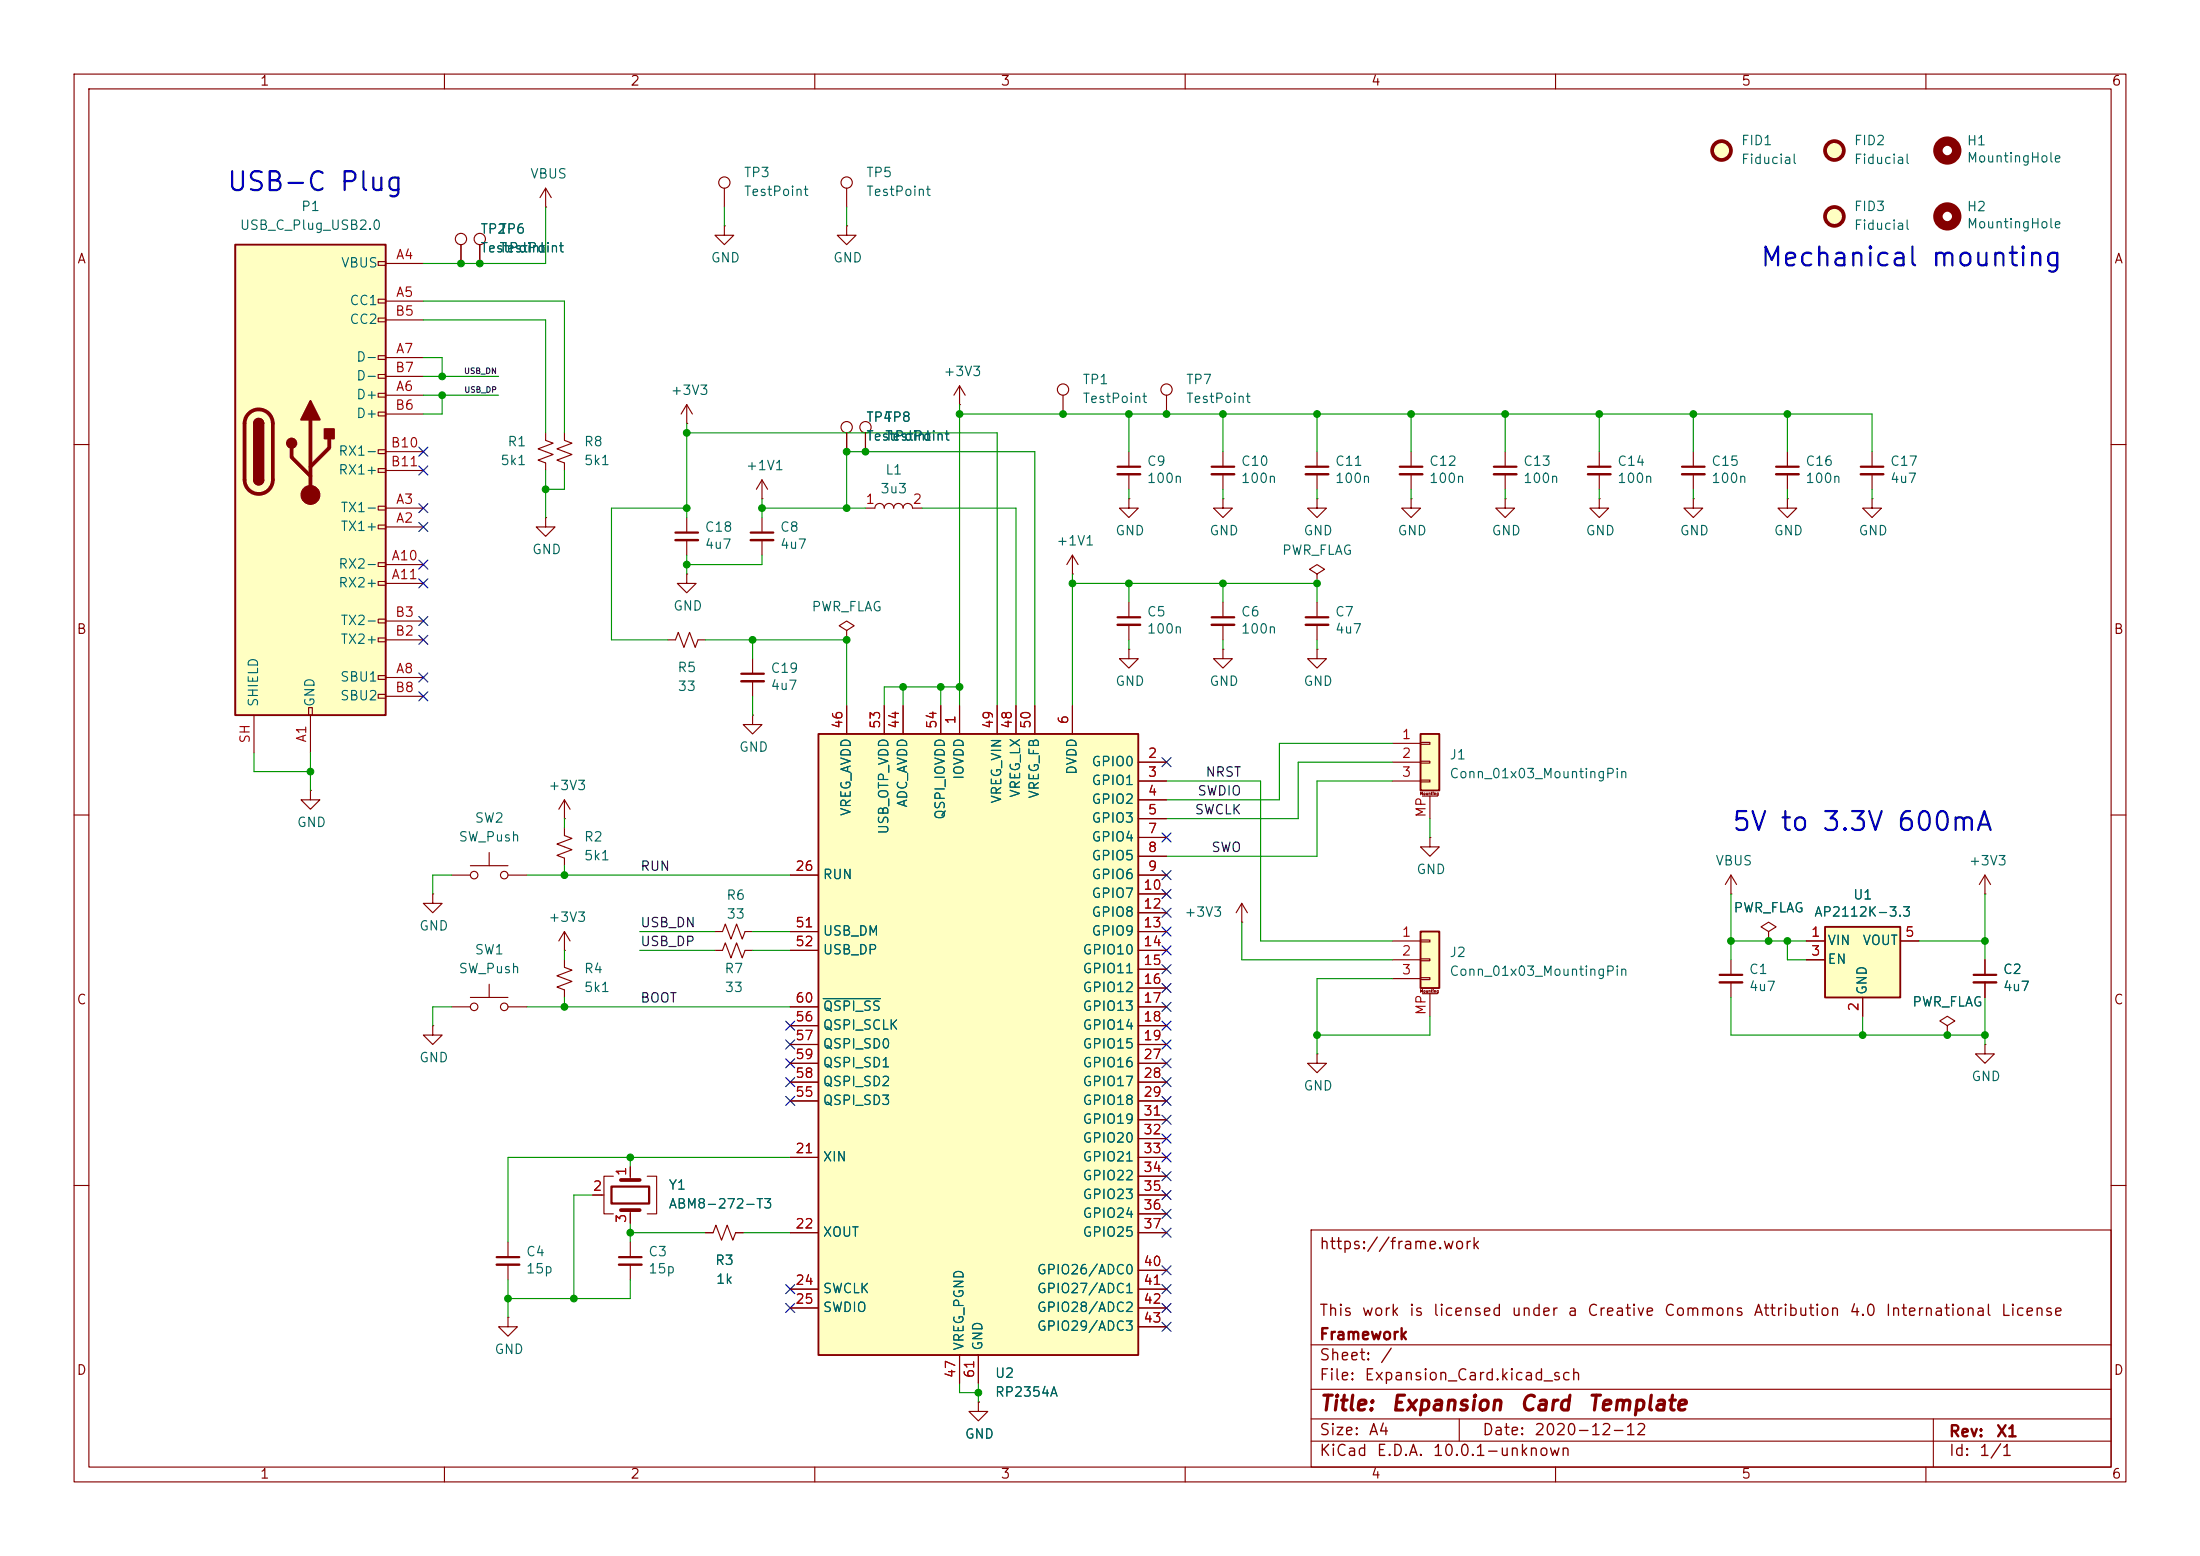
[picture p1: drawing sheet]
<svg xmlns="http://www.w3.org/2000/svg" width="297mm" height="210mm" viewBox="0 0 297 210" stroke-linecap="round" stroke-linejoin="round" font-family="sans-serif">
<g fill="none" stroke="#840000" stroke-width=".15">
<path d="M10 10h277v190h-277zM12 12h273v186h-273zM60 10v2M110 10v2M160 10v2M210 10v2M260 10v2M97.8 30.5v1.3h1.3l-1.3 1.2-1.3-1.2h1.3M97.8 30.5h.1M97.8 25.4v2.5M114.3 30.5v1.3h1.3l-1.3 1.2-1.3-1.2h1.3M114.3 30.5h.1"/>
<path d="M114.3 25.4v2.5M92.7 57.2h.1M92.7 54.6v2.6M92.7 54.6l-.8 1.3M92.7 54.6l.8 1.3M114.3 58.4v2.6M116.8 58.4v2.6M129.5 54.6h.1M129.5 52.1l-.7 1.2M129.5 52.1l.8 1.2M129.5 52.1v2.5M143.5 53.3v2.6"/>
<path d="M157.5 53.3v2.6M10 60h2M92.7 77.5v1.2h1.3l-1.3 1.3-1.3-1.3h1.3M92.7 77.5h.1M92.7 69.9v2M92.7 72.9v2M102.9 67.3h.1M102.9 64.8v2.5M102.9 69.9v2M102.9 72.9v2M102.9 64.8l-.8 1.2M102.9 64.8l.7 1.2"/>
<path d="M116.8 68.6h1.3a.64 .64 0 0 1 .6-.7 .64 .64 0 0 1 .7 .7 .64 .64 0 0 1 .6-.7 .64 .64 0 0 1 .6 .7 .64 .64 0 0 1 .7-.7 .64 .64 0 0 1 .6 .7 .64 .64 0 0 1 .7-.7 .64 .64 0 0 1 .6 .7h1.3M144.8 77.5h.1M144.8 74.9l-.8 1.3M144.8 74.9l.7 1.3M144.8 74.9v2.6M152.4 67.3v1.3h1.3l-1.3 1.3-1.3-1.3h1.3M152.4 67.3h.1M152.4 61v2M152.4 64v2M165.1 67.3v1.3h1.3l-1.3 1.3-1.3-1.3h1.3M165.1 67.3h.1M165.1 61v2"/>
<path d="M165.1 64v2M177.8 67.3v1.3h1.3l-1.3 1.3-1.3-1.3h1.3M177.8 67.3h.1M177.8 77.5l1-.7-1-.6-1 .6 1 .7v1.2M177.8 78.7h.1M177.8 61v2M177.8 64v2M190.5 61v2M190.5 64v2M215.9 61v2M215.9 64v2M228.6 67.3v1.3h1.3l-1.3 1.3-1.3-1.3h1.3"/>
<path d="M228.6 67.3h.1M228.6 61v2M228.6 64v2M285 60h2M90.2 86.4h1l.4-1.1 .7 2.1 .8-2.1 .8 2.1 .3-1h1M101.6 96.5v1.3h1.3l-1.3 1.3-1.3-1.3h1.3M101.6 96.5h.1M101.6 88.9v2M101.6 91.9v2.1M114.3 85.1l1-.6-1-.7-1 .7 1 .6v1.3M114.3 86.4h.1M152.4 81.3v2"/>
<path d="M152.4 84.3v2.1M165.1 87.6v1.3h1.3l-1.3 1.3-1.3-1.3h1.3M165.1 87.6h.1M165.1 81.3v2M165.1 84.3v2.1M177.8 87.6v1.3h1.3l-1.3 1.3-1.3-1.3h1.3M177.8 87.6h.1M177.8 81.3v2M177.8 84.3v2.1M10 110h2M41.9 106.7v1.3h1.3l-1.3 1.2-1.3-1.2h1.3M41.9 106.7h.1"/>
<path d="M61 118.1h2.5M63.5 116.8h5.1M66 115.1v1.7M68.6 118.1h2.5M76.2 111.8v1l1 .4-2 .7 2 .8-2 .7 1 .4v1M76.2 110.5h.1M76.2 108v2.5M76.2 108l-.8 1.2M76.2 108l.8 1.2M233.7 118.1l-.8 1.3M233.7 118.1l.7 1.3M233.7 118.1v2.6"/>
<path d="M268 118.1l-.8 1.3M268 118.1l.7 1.3M268 118.1v2.6M285 110h2M58.4 120.7v1.2h1.3l-1.3 1.3-1.3-1.3h1.3M58.4 120.7h.1M58.4 138.4v1.3h1.3l-1.3 1.3-1.3-1.3h1.3M58.4 138.4h.1M61 135.9h2.5M63.5 134.6h5.1M66 132.8v1.8M68.6 135.9h2.5"/>
<path d="M76.2 128.3h.1M76.2 129.5v1.1l1 .3-2 .8 2 .8-2 .7 1 .4v1M76.2 125.7l-.8 1.3M76.2 125.7l.8 1.3M76.2 125.7v2.6M96.5 125.7h1l.4-1 .8 2 .7-2 .8 2 .4-1h1M96.5 128.3h1l.4-1 .8 2 .7-2 .8 2 .4-1h1M233.7 120.7h.1M268 120.7h.1M82.8 158.8h-1.3v5h1.3M85.1 157.5v1.8M87.4 158.8h1.2v5h-1.2"/>
<path d="M10 160h2M68.6 167.6v2.1M68.6 170.7v2M80 161.3h1.5M85.1 163.3v1.8M85.1 167.6v2.1M85.1 170.7v2M95.2 166.4h1.1l.3-1 .8 2 .8-2 .7 2 .4-1h1M177 166h108v32h-108zM285 160h2M60 198v2M110 198v2"/>
<path d="M160 198v2M177 194.5h108M177 191.5h108M177 187.5h108M177 181.5h108M197 191.5v3M210 198v2M260 198v2M261 191.5v6.5"/>
<circle cx="97.8" cy="24.6" r=".76"/>
<circle cx="114.3" cy="24.6" r=".76"/>
<circle cx="114.3" cy="57.7" r=".76"/>
<circle cx="116.8" cy="57.7" r=".76"/>
<circle cx="143.5" cy="52.6" r=".76"/>
<circle cx="157.5" cy="52.6" r=".76"/>
<circle cx="64" cy="118.1" r=".51"/>
<circle cx="68.1" cy="118.1" r=".51"/>
<circle cx="64" cy="135.9" r=".51"/>
<circle cx="68.1" cy="135.9" r=".51"/>
</g>
<g fill="none" stroke="#840000" stroke-width=".3">
<path d="M91.2 71.9h3M101.3 71.9h3.1M150.9 63h3M163.6 63h3M176.3 63h3M189 63h3M214.4 63h3M227.1 63h3M100.1 90.9h3M150.9 83.3h3M163.6 83.3h3M176.3 83.3h3"/>
<path d="M67.1 169.7h3M82.5 160.1h5.1v2.3h-5.1zM83.6 169.7h3"/>
</g>
<g fill="none" stroke="#840000" stroke-width=".33">
<path d="M91.2 72.9h3M101.3 72.9h3.1M150.9 64h3M163.6 64h3M176.3 64h3M189 64h3M214.4 64h3M227.1 64h3M100.1 91.9h3M150.9 84.3h3M163.6 84.3h3M176.3 84.3h3"/>
<path d="M67.1 170.7h3M83.6 170.7h3"/>
</g>
<path d="M83.8 159.3h2.6M83.8 163.3h2.6" fill="none" stroke="#840000" stroke-width=".51"/>
<path d="M246.4 125.1h10.1v9.5h-10.1z" fill="#ffffc2"/>
<path d="M246.4 125.1h10.1v9.5h-10.1z" fill="none" stroke="#840000" stroke-width=".25"/>
<g fill="none" stroke="#840000" stroke-width=".15">
<path d="M233.7 129.5v2.1M233.7 132.6v2M238.8 125.7l1-.6-1-.6-1.1 .6 1.1 .6v1.3M238.8 127h.1M243.8 127h2.6M243.8 129.5h2.6M251.5 134.6v2.6M256.5 127h2.6M262.9 138.4l1-.6-1-.6-1 .6 1 .6v1.3M262.9 139.7h.1M268 129.5v2.1M268 132.6v2"/>
<path d="M268 141v1.2h1.2l-1.2 1.3-1.3-1.3h1.3M268 141h.1"/>
</g>
<path d="M232.2 131.6h3M266.4 131.6h3.1" fill="none" stroke="#840000" stroke-width=".3"/>
<path d="M232.2 132.6h3M266.4 132.6h3.1" fill="none" stroke="#840000" stroke-width=".33"/>
<circle cx="247.6" cy="29.2" r="1.27" fill="#ffffc2" stroke="#ffffc2" stroke-width=".14"/>
<circle cx="247.6" cy="29.2" r="1.27" fill="none" stroke="#840000" stroke-width=".51"/>
<path d="M191.8 99.1h2.5v7.6h-2.5z" fill="#ffffc2"/>
<path d="M191.8 99.1h2.5v7.6h-2.5z" fill="none" stroke="#840000" stroke-width=".25"/>
<g fill="none" stroke="#840000" stroke-width=".15">
<path d="M190.5 67.3v1.3h1.3l-1.3 1.3-1.3-1.3h1.3M190.5 67.3h.1M203.2 67.3v1.3h1.3l-1.3 1.3-1.3-1.3h1.3M203.2 67.3h.1M203.2 61v2M203.2 64v2M215.9 67.3v1.3h1.3l-1.3 1.3-1.3-1.3h1.3M215.9 67.3h.1M241.3 67.3v1.3h1.3l-1.3 1.3-1.3-1.3h1.3M241.3 67.3h.1M241.3 61v2M241.3 64v2"/>
<path d="M252.7 67.3v1.3h1.3l-1.3 1.3-1.2-1.3h1.2M252.7 67.3h.1M252.7 61v2M252.7 64v2M188 100.3h3.8M188 102.9h3.8M188 105.4h3.8M191.8 100.2h1.2v.3h-1.2zM191.8 102.7h1.2v.3h-1.2zM191.8 105.3h1.2v.2h-1.2zM192 107.4h2.1M193 107.4v3.1"/>
<path d="M68.6 177.8v1.3h1.2l-1.2 1.2-1.3-1.2h1.3M68.6 177.8h.1"/>
</g>
<path d="M201.7 63h3M239.8 63h3M251.2 63h3.1" fill="none" stroke="#840000" stroke-width=".3"/>
<path d="M201.7 64h3M239.8 64h3M251.2 64h3.1" fill="none" stroke="#840000" stroke-width=".33"/>
<g fill="none" stroke="#840000" stroke-width="1.3">
<circle cx="262.9" cy="20.3" r="1.27"/>
<circle cx="262.9" cy="29.2" r="1.27"/>
</g>
<g fill="#ffffc2" stroke="#ffffc2" stroke-width=".14">
<circle cx="247.6" cy="20.3" r="1.27"/>
<circle cx="232.4" cy="20.3" r="1.27"/>
</g>
<g fill="none" stroke="#840000" stroke-width=".51">
<circle cx="232.4" cy="20.3" r="1.27"/>
<circle cx="247.6" cy="20.3" r="1.27"/>
</g>
<path d="M191.8 125.7h2.5v7.7h-2.5z" fill="#ffffc2"/>
<path d="M191.8 125.7h2.5v7.7h-2.5z" fill="none" stroke="#840000" stroke-width=".25"/>
<g fill="none" stroke="#840000" stroke-width=".15">
<path d="M193 113v1.3h1.3l-1.3 1.3-1.2-1.3h1.2M193 113h.1M167.6 124.5h.1M167.6 121.9l-.7 1.3M167.6 121.9l.8 1.3M167.6 121.9v2.6M188 127h3.8M188 129.5h3.8M188 132.1h3.8M191.8 126.9h1.2v.2h-1.2zM191.8 129.4h1.2v.3h-1.2zM191.8 132h1.2v.2h-1.2z"/>
<path d="M192 134.1h2.1M193 134.1v3.1M177.8 142.2v1.3h1.3l-1.3 1.3-1.3-1.3h1.3M177.8 142.2h.1"/>
</g>
<path d="M31.7 33h20.4v63.5h-20.4z" fill="#ffffc2"/>
<g fill="none" stroke="#840000" stroke-width=".15">
<path d="M51.1 35.3h1v.5h-1zM52.1 35.6h5M51.1 40.4h1v.5h-1zM51.1 42.9h1v.5h-1zM51.1 48h1v.5h-1zM51.1 50.5h1v.6h-1zM51.1 53.1h1v.5h-1zM51.1 55.6h1v.5h-1zM52.1 40.6h5M52.1 53.3h5M52.1 48.3h5M52.1 43.2h5"/>
<path d="M52.1 55.9h5M52.1 50.8h5M73.7 58.4v1l1 .4-2.1 .8 2.1 .7-2.1 .8 1.1 .4v1M51.1 60.7h1v.5h-1zM51.1 63.2h1v.6h-1zM51.1 68.3h1v.5h-1zM51.1 70.9h1v.5h-1zM51.1 75.9h1v.6h-1zM51.1 78.5h1v.5h-1zM52.1 71.1h5M52.1 68.6h5M52.1 76.2h5"/>
<path d="M52.1 78.7h5M52.1 61h5M52.1 63.5h5M73.7 69.9v1.2h1.2l-1.2 1.3-1.3-1.3h1.3M73.7 69.9h.1M34.3 96.5v5.1M41.7 95.5h.5v1h-.5zM41.9 96.5v5.1M51.1 83.6h1v.5h-1zM51.1 86.1h1v.5h-1zM51.1 91.2h1v.5h-1zM51.1 93.7h1v.5h-1z"/>
<path d="M52.1 91.4h5M52.1 86.4h5M52.1 83.8h5M52.1 94h5"/>
</g>
<path d="M31.7 33h20.4v63.5h-20.4zM34.3 57.2a.64 .64 0 0 1 .6-.7 .64 .64 0 0 1 .7 .7M34.3 64.8a.64 .64 0 0 0 .6 .6 .64 .64 0 0 0 .7-.6" fill="none" stroke="#840000" stroke-width=".25"/>
<path d="M33.6 55.8a1.9 1.9 0 0 1 2-.4 1.9 1.9 0 0 1 1.2 1.8v7.6a1.91 1.91 0 0 1-1.9 1.9 1.91 1.91 0 0 1-1.9-1.9v-7.6a1.9 1.9 0 0 1 .6-1.4zM41.9 56.6v10.2M44.4 59.2v1.3l-2.5 2.5M39.4 60.5v1.2l2.5 2.6" fill="none" stroke="#840000" stroke-width=".51"/>
<g fill="#840000" stroke="#840000" stroke-width=".25">
<path d="M34.3 57.2h1.3v7.6h-1.3z"/>
<path d="M34.5 56.7a.64 .64 0 0 1 .7-.1 .64 .64 0 0 1 .4 .6h-1.3z"/>
<path d="M34.3 64.8h1.3a.64 .64 0 0 1-.7 .6 .64 .64 0 0 1-.6-.6z"/>
<path d="M41.9 54.1l1.3 2.5h-2.6z"/>
<path d="M43.8 57.9h1.3v1.3h-1.3z"/>
<circle cx="39.4" cy="59.8" r=".63"/>
</g>
<circle cx="41.9" cy="66.8" r="1.27" fill="#840000" stroke="#840000" stroke-width=".15"/>
<path d="M110.5 99.1h43.2v83.8h-43.2z" fill="#ffffc2"/>
<path d="M110.5 99.1h43.2v83.8h-43.2z" fill="none" stroke="#840000" stroke-width=".25"/>
<g fill="none" stroke="#840000" stroke-width=".15">
<path d="M62.2 33v2.6M64.8 33v2.6M73.7 27.9h.1M73.7 25.4l-.8 1.3M73.7 25.4l.7 1.3M73.7 25.4v2.5M76.2 58.4v1l1 .4-2 .8 2 .7-2 .8 1 .4v1M114.3 58.4v2.6M116.8 58.4v2.6M114.3 95.3v3.8M119.4 95.3v3.8M121.9 95.3v3.8"/>
<path d="M127 95.3v3.8M129.5 95.3v3.8M134.6 95.3v3.8M137.2 95.3v3.8M139.7 95.3v3.8M144.8 95.3v3.8M152.4 87.6v1.3h1.3l-1.3 1.3-1.3-1.3h1.3M152.4 87.6h.1M106.7 118.1h3.8M153.7 102.9h3.8M153.7 105.4h3.8M153.7 108h3.8"/>
<path d="M153.7 110.5h3.8M153.7 113h3.8M153.7 115.6h3.8M153.7 118.1h3.8M106.7 125.7h3.8M106.7 128.3h3.8M106.7 135.9h3.8M106.7 138.4h3.8M153.7 120.7h3.8M153.7 123.2h3.8M153.7 125.7h3.8M153.7 128.3h3.8"/>
<path d="M153.7 130.8h3.8M153.7 133.4h3.8M153.7 135.9h3.8M153.7 138.4h3.8M238.8 127h.1M243.8 127h2.6M243.8 129.5h2.6M251.5 134.6v2.6M256.5 127h2.6M262.9 139.7h.1M268 129.5v2.1M268 132.6v2"/>
<path d="M85.1 157.5v1.3M106.7 141h3.8M106.7 156.2h3.8M106.7 143.5h3.8M106.7 146.1h3.8M106.7 148.6h3.8M153.7 141h3.8M153.7 156.2h3.8M153.7 143.5h3.8M153.7 146.1h3.8M153.7 148.6h3.8M153.7 151.1h3.8"/>
<path d="M153.7 153.7h3.8M153.7 158.8h3.8M80 161.3h1.3M85.1 163.8v1.3M95.2 166.4h1.1M99.3 166.4h1M106.7 166.4h3.8M106.7 174h3.8M106.7 176.5h3.8M153.7 166.4h3.8M153.7 174h3.8M153.7 176.5h3.8"/>
<path d="M153.7 161.3h3.8M153.7 163.8h3.8M153.7 171.5h3.8M153.7 179.1h3.8M129.5 182.9v3.8M132.1 189.2v1.3h1.2l-1.2 1.3-1.3-1.3h1.3M132.1 189.2h.1M132.1 182.9v3.8"/>
<circle cx="62.2" cy="32.3" r=".76"/>
<circle cx="64.8" cy="32.3" r=".76"/>
</g>
<path d="M111.1 134.8h7.8" fill="none" stroke="#006464" stroke-width=".15"/>
<g fill="none" stroke="#009600" stroke-width=".15">
<path d="M73.7 27.9v7.7h-16.6M97.8 27.9v2.6M114.3 27.9v2.6M57.1 43.2h16.6v15.2M57.1 48.3h2.6v2.5M57.1 53.3h10.2M57.1 50.8h10.2M57.1 40.6h19.1v17.8M59.7 53.3v2.6h-2.6M92.7 57.2v12.7M92.7 58.4h41.9v36.9M129.5 55.9h123.2v5.1"/>
<path d="M129.5 54.6v40.7M152.4 55.9v5.1M165.1 55.9v5.1M177.8 55.9v5.1M190.5 55.9v5.1M203.2 55.9v5.1M215.9 55.9v5.1M228.6 55.9v5.1M241.3 55.9v5.1M73.7 63.5v6.4M76.2 63.5v2.5h-2.5M92.7 74.9v2.6"/>
<path d="M92.7 68.6h-10.2v17.8h7.7M102.9 67.3v2.6M102.9 74.9v1.3h-10.2M102.9 68.6h13.9M114.3 68.6v-7.6h25.4v34.3M124.5 68.6h12.7v26.7M144.8 78.7h33v2.6M144.8 77.5v17.8M152.4 66v1.3M152.4 78.7v2.6M165.1 66v1.3M165.1 78.7v2.6"/>
<path d="M177.8 66v1.3M190.5 66v1.3M203.2 66v1.3M215.9 66v1.3M228.6 66v1.3M241.3 66v1.3M252.7 66v1.3M95.2 86.4h19.1v8.9M101.6 86.4v2.5M101.6 94v2.5M121.9 92.7v2.6M127 92.7v2.6"/>
<path d="M129.5 92.7h-10.1v2.6M152.4 86.4v1.2M165.1 86.4v1.2M177.8 86.4v1.2M34.3 101.6v2.5h7.6M41.9 101.6v5.1M61 118.1h-2.6v2.6M71.1 118.1h35.6M76.2 110.5v1.3M76.2 116.8v1.3M157.5 105.4h12.7v21.6h17.8M188 102.9h-12.7v7.6h-17.8"/>
<path d="M188 105.4h-10.2v10.2h-20.3M188 100.3h-15.3v7.7h-15.2M193 110.5v2.5M61 135.9h-2.6v2.5M71.1 135.9h35.6M76.2 128.3v1.2M76.2 134.6v1.3M86.4 125.7h10.1M86.4 128.3h10.1M101.6 125.7h5.1M101.6 128.3h5.1M167.6 124.5v5h20.4"/>
<path d="M188 132.1h-10.2v10.1M193 137.2v2.5h-15.2M233.7 134.6v5.1h34.3M233.7 127h10.1M233.7 120.7v8.8M241.3 127v2.5h2.5M251.5 137.2v2.5M259.1 127h8.9M268 120.7v8.8M268 134.6v6.4M85.1 156.2v1.3M106.7 156.2h-38.1v11.4"/>
<path d="M68.6 172.7v5.1M80 161.3h-2.5v14M85.1 165.1v2.5M85.1 172.7v2.6h-16.5M85.1 166.4h10.1M100.3 166.4h6.4M129.5 186.7v1.3h2.6M132.1 186.7v2.5"/>
</g>
<g fill="none" stroke="#000084" stroke-width=".15">
<path d="M56.5 68l1.3 1.2M56.5 70.5l1.3 1.2M56.5 62.9l1.3 1.2M56.5 78.1l1.3 1.2M56.5 75.6l1.3 1.2M56.5 60.4l1.3 1.2M57.8 68l-1.3 1.2M57.8 70.5l-1.3 1.2M57.8 62.9l-1.3 1.2M57.8 78.1l-1.3 1.2M57.8 75.6l-1.3 1.2M57.8 60.4l-1.3 1.2"/>
<path d="M56.5 85.8l1.3 1.2M56.5 93.4l1.3 1.2M56.5 90.8l1.3 1.2M56.5 83.2l1.3 1.2M57.8 85.8l-1.3 1.2M57.8 93.4l-1.3 1.2M57.8 90.8l-1.3 1.2M57.8 83.2l-1.3 1.2M156.9 117.5l1.2 1.2M156.9 112.4l1.2 1.2M156.9 102.3l1.2 1.2M158.1 117.5l-1.2 1.2"/>
<path d="M158.1 112.4l-1.2 1.2M158.1 102.3l-1.2 1.2M106.1 137.8l1.2 1.2M107.3 137.8l-1.2 1.2M156.9 127.7l1.2 1.2M156.9 125.1l1.2 1.2M156.9 135.3l1.2 1.2M156.9 122.6l1.2 1.2M156.9 120l1.2 1.3M156.9 137.8l1.2 1.2M156.9 132.7l1.2 1.3M156.9 130.2l1.2 1.2"/>
<path d="M158.1 127.7l-1.2 1.2M158.1 125.1l-1.2 1.2M158.1 135.3l-1.2 1.2M158.1 122.6l-1.2 1.2M158.1 120l-1.2 1.3M158.1 137.8l-1.2 1.2M158.1 132.7l-1.2 1.3M158.1 130.2l-1.2 1.2M106.1 140.4l1.2 1.2M106.1 148l1.2 1.2M106.1 142.9l1.2 1.2M106.1 145.4l1.2 1.3"/>
<path d="M107.3 140.4l-1.2 1.2M107.3 148l-1.2 1.2M107.3 142.9l-1.2 1.2M107.3 145.4l-1.2 1.3M156.9 140.4l1.2 1.2M156.9 142.9l1.2 1.2M156.9 145.4l1.2 1.3M156.9 148l1.2 1.2M156.9 155.6l1.2 1.2M156.9 150.5l1.2 1.2M156.9 153.1l1.2 1.2M156.9 158.1l1.2 1.3"/>
<path d="M158.1 140.4l-1.2 1.2M158.1 142.9l-1.2 1.2M158.1 145.4l-1.2 1.3M158.1 148l-1.2 1.2M158.1 155.6l-1.2 1.2M158.1 150.5l-1.2 1.2M158.1 153.1l-1.2 1.2M158.1 158.1l-1.2 1.3M106.1 173.4l1.2 1.2M106.1 175.9l1.2 1.2M107.3 173.4l-1.2 1.2M107.3 175.9l-1.2 1.2"/>
<path d="M156.9 178.5l1.2 1.2M156.9 165.8l1.2 1.2M156.9 170.8l1.2 1.3M156.9 175.9l1.2 1.2M156.9 173.4l1.2 1.2M156.9 163.2l1.2 1.2M156.9 160.7l1.2 1.2M158.1 178.5l-1.2 1.2M158.1 165.8l-1.2 1.2M158.1 170.8l-1.2 1.3M158.1 175.9l-1.2 1.2M158.1 173.4l-1.2 1.2"/>
<path d="M158.1 163.2l-1.2 1.2M158.1 160.7l-1.2 1.2"/>
</g>
<g fill="#009600" stroke="#009600" stroke-width=".14">
<circle cx="64.8" cy="35.6" r=".46"/>
<circle cx="62.2" cy="35.6" r=".46"/>
<circle cx="59.7" cy="50.8" r=".46"/>
<circle cx="59.7" cy="53.3" r=".46"/>
<circle cx="73.7" cy="66" r=".46"/>
<circle cx="132.1" cy="188" r=".46"/>
<circle cx="127" cy="92.7" r=".46"/>
<circle cx="114.3" cy="86.4" r=".46"/>
<circle cx="101.6" cy="86.4" r=".46"/>
<circle cx="92.7" cy="76.2" r=".46"/>
<circle cx="121.9" cy="92.7" r=".46"/>
<circle cx="92.7" cy="68.6" r=".46"/>
<circle cx="76.2" cy="118.1" r=".46"/>
<circle cx="41.9" cy="104.1" r=".46"/>
<circle cx="76.2" cy="135.9" r=".46"/>
<circle cx="77.5" cy="175.3" r=".46"/>
<circle cx="85.1" cy="156.2" r=".46"/>
<circle cx="85.1" cy="166.4" r=".46"/>
<circle cx="68.6" cy="175.3" r=".46"/>
<circle cx="203.2" cy="55.9" r=".46"/>
<circle cx="190.5" cy="55.9" r=".46"/>
<circle cx="238.8" cy="127" r=".46"/>
<circle cx="215.9" cy="55.9" r=".46"/>
<circle cx="241.3" cy="55.9" r=".46"/>
<circle cx="228.6" cy="55.9" r=".46"/>
<circle cx="177.8" cy="78.7" r=".46"/>
<circle cx="177.8" cy="139.7" r=".46"/>
<circle cx="165.1" cy="55.9" r=".46"/>
<circle cx="157.5" cy="55.9" r=".46"/>
<circle cx="152.4" cy="55.9" r=".46"/>
<circle cx="177.8" cy="55.9" r=".46"/>
<circle cx="152.4" cy="78.7" r=".46"/>
<circle cx="165.1" cy="78.7" r=".46"/>
<circle cx="114.3" cy="68.6" r=".46"/>
<circle cx="102.9" cy="68.6" r=".46"/>
<circle cx="129.5" cy="55.9" r=".46"/>
<circle cx="143.5" cy="55.9" r=".46"/>
<circle cx="129.5" cy="92.7" r=".46"/>
<circle cx="144.8" cy="78.7" r=".46"/>
<circle cx="92.7" cy="58.4" r=".46"/>
<circle cx="114.3" cy="61" r=".46"/>
<circle cx="116.8" cy="61" r=".46"/>
<circle cx="251.5" cy="139.7" r=".46"/>
<circle cx="241.3" cy="127" r=".46"/>
<circle cx="268" cy="127" r=".46"/>
<circle cx="233.7" cy="127" r=".46"/>
<circle cx="262.9" cy="139.7" r=".46"/>
<circle cx="268" cy="139.7" r=".46"/>
</g>
<g font-size="2.5" fill="#0000c2">
<text x="30.5" y="26.4">USB-C Plug</text>
<text x="237.5" y="36.6">Mechanical mounting</text>
<text x="233.7" y="112.8">5V to 3.3V 600mA</text>
</g>
<g font-size="2" fill="#840000">
<text x="178" y="190.9">Title:</text>
<text x="187.7" y="190.9">Expansion</text>
<text x="205" y="190.9">Card</text>
<text x="214.2" y="190.9">Template</text>
</g>
<g font-size="1.5" fill="#840000">
<text x="178" y="169">https://frame.work</text>
<text x="178" y="178">This</text>
<text x="183.7" y="178">work</text>
<text x="190.1" y="178">is</text>
<text x="193.3" y="178">licensed</text>
<text x="203.9" y="178">under</text>
<text x="211.5" y="178">a</text>
<text x="214.2" y="178">Creative</text>
<text x="224.5" y="178">Commons</text>
<text x="236.6" y="178">Attribution</text>
<text x="249.6" y="178">4.0</text>
<text x="254.4" y="178">International</text>
<text x="270" y="178">License</text>
<text x="178" y="184">Sheet:</text>
<text x="178" y="181.2">Framework</text>
<text x="186.2" y="184">/</text>
<text x="178" y="186.7">File:</text>
<text x="184.1" y="186.7">Expansion_Card.kicad_sch</text>
<text x="178" y="196.9">KiCad</text>
<text x="178" y="194.1">Size:</text>
<text x="184.7" y="194.1">A4</text>
<text x="185.7" y="196.9">E.D.A.</text>
<text x="193.3" y="196.9">10.0.1-unknown</text>
<text x="200" y="194.1">Date:</text>
<text x="207" y="194.1">2020-12-12</text>
<text x="263" y="194.3">Rev:</text>
<text x="263" y="196.9">Id:</text>
<text x="267.1" y="196.9">1/1</text>
<text x="269.4" y="194.3">X1</text>
</g>
<g font-size="1.3" fill="#840000">
<text x="35" y="11.9">1</text>
<text x="85" y="11.9">2</text>
<text x="135" y="11.9">3</text>
<text x="185" y="11.9">4</text>
<text x="235" y="11.9">5</text>
<text x="285" y="11.9">6</text>
<text x="10.3" y="35.9">A</text>
<text x="285.3" y="35.9">A</text>
<text x="10.3" y="85.9">B</text>
<text x="285.3" y="85.9">B</text>
<text x="10.3" y="135.9">C</text>
<text x="285.3" y="135.9">C</text>
<text x="10.3" y="185.9">D</text>
<text x="285.3" y="185.9">D</text>
<text x="35" y="199.9">1</text>
<text x="85" y="199.9">2</text>
<text x="135" y="199.9">3</text>
<text x="185" y="199.9">4</text>
<text x="235" y="199.9">5</text>
<text x="285" y="199.9">6</text>
</g>
<g font-size="1.3" fill="#006464">
<text x="235" y="19.9">FID1</text>
<text x="235" y="22.5">Fiducial</text>
<text x="250.2" y="19.9">FID2</text>
<text x="250.2" y="22.5">Fiducial</text>
<text x="265.4" y="19.9">H1</text>
<text x="265.4" y="22.3">MountingHole</text>
<text x="40.6" y="28.8">P1</text>
<text x="71.5" y="24.4">VBUS</text>
<text x="100.3" y="24.2">TP3</text>
<text x="100.3" y="26.8">TestPoint</text>
<text x="116.8" y="24.2">TP5</text>
<text x="116.8" y="26.8">TestPoint</text>
<text x="250.2" y="28.8">FID3</text>
<text x="265.4" y="28.8">H2</text>
<text x="32.3" y="31.3">USB_C_Plug_USB2.0</text>
<text x="64.8" y="31.9">TP2</text>
<text x="67.3" y="31.9">TP6</text>
<text x="67.3" y="34.4">TestPoint</text>
<text x="95.9" y="35.7">GND</text>
<text x="112.4" y="35.7">GND</text>
<text x="250.2" y="31.3">Fiducial</text>
<text x="265.4" y="31.1">MountingHole</text>
<text x="46" y="36.4">VBUS</text>
<text x="47.1" y="41.5">CC1</text>
<text x="47.1" y="44">CC2</text>
<text x="48" y="49.1">D-</text>
<text x="48" y="51.7">D-</text>
<text x="90.4" y="53.6">+3V3</text>
<text x="127.3" y="51.1">+3V3</text>
<text x="146.1" y="52.2">TP1</text>
<text x="160" y="52.2">TP7</text>
<text x="48" y="54.2">D+</text>
<text x="48" y="56.7">D+</text>
<text x="116.8" y="57.3">TP4</text>
<text x="119.4" y="57.3">TP8</text>
<text x="119.4" y="59.8">TestPoint</text>
<text x="146.1" y="54.7">TestPoint</text>
<text x="160" y="54.7">TestPoint</text>
<text x="45.6" y="61.8">RX1-</text>
<text x="45.6" y="64.4">RX1+</text>
<text x="67.5" y="63.1">5k1</text>
<text x="68.4" y="60.6">R1</text>
<text x="78.7" y="60.6">R8</text>
<text x="78.7" y="63.1">5k1</text>
<text x="100.6" y="63.8">+1V1</text>
<text x="119.4" y="64.4">L1</text>
<text x="154.7" y="63.2">C9</text>
<text x="154.7" y="65.5">100n</text>
<text x="167.4" y="65.5">100n</text>
<text x="167.4" y="63.2">C10</text>
<text x="180.1" y="65.5">100n</text>
<text x="180.1" y="63.2">C11</text>
<text x="192.8" y="65.5">100n</text>
<text x="192.8" y="63.2">C12</text>
<text x="205.5" y="65.5">100n</text>
<text x="205.5" y="63.2">C13</text>
<text x="218.2" y="65.5">100n</text>
<text x="218.2" y="63.2">C14</text>
<text x="230.9" y="65.5">100n</text>
<text x="230.9" y="63.2">C15</text>
<text x="243.6" y="65.5">100n</text>
<text x="243.6" y="63.2">C16</text>
<text x="255.1" y="63.2">C17</text>
<text x="255.1" y="65.5">4u7</text>
<text x="45.9" y="72">TX1+</text>
<text x="45.9" y="69.4">TX1-</text>
<text x="118.8" y="66.9">3u3</text>
<text x="45.6" y="77.1">RX2-</text>
<text x="71.8" y="75.1">GND</text>
<text x="95.1" y="72.1">C18</text>
<text x="95.1" y="74.4">4u7</text>
<text x="105.2" y="72.1">C8</text>
<text x="105.2" y="74.4">4u7</text>
<text x="142.5" y="73.9">+1V1</text>
<text x="150.5" y="72.6">GND</text>
<text x="163.2" y="72.6">GND</text>
<text x="173" y="75.2">PWR_FLAG</text>
<text x="175.9" y="72.6">GND</text>
<text x="188.6" y="72.6">GND</text>
<text x="201.3" y="72.6">GND</text>
<text x="214" y="72.6">GND</text>
<text x="226.7" y="72.6">GND</text>
<text x="239.4" y="72.6">GND</text>
<text x="250.8" y="72.6">GND</text>
<text x="45.6" y="79.6">RX2+</text>
<text x="90.8" y="82.7">GND</text>
<text x="109.5" y="82.8">PWR_FLAG</text>
<text x="154.7" y="83.5">C5</text>
<text x="167.4" y="83.5">C6</text>
<text x="180.1" y="83.5">C7</text>
<text x="45.9" y="87.2">TX2+</text>
<text x="45.9" y="84.7">TX2-</text>
<text x="154.7" y="85.8">100n</text>
<text x="167.4" y="85.8">100n</text>
<text x="180.1" y="85.8">4u7</text>
<text x="35.2" y="95.5" transform="rotate(-90 35.2 95.5)">SHIELD</text>
<text x="42.8" y="95.5" transform="rotate(-90 42.8 95.5)">GND</text>
<text x="45.8" y="92.3">SBU1</text>
<text x="45.8" y="94.8">SBU2</text>
<text x="91.4" y="91">R5</text>
<text x="91.4" y="93.6">33</text>
<text x="103.9" y="91.1">C19</text>
<text x="103.9" y="93.4">4u7</text>
<text x="150.5" y="92.9">GND</text>
<text x="163.2" y="92.9">GND</text>
<text x="175.9" y="92.9">GND</text>
<text x="99.7" y="101.8">GND</text>
<text x="73.9" y="107">+3V3</text>
<text x="130.4" y="105.3" transform="rotate(-90 130.4 105.3)">IOVDD</text>
<text x="138" y="107.8" transform="rotate(-90 138 107.8)">VREG_LX</text>
<text x="140.6" y="107.9" transform="rotate(-90 140.6 107.9)">VREG_FB</text>
<text x="145.6" y="104.7" transform="rotate(-90 145.6 104.7)">DVDD</text>
<text x="147.3" y="103.7">GPIO0</text>
<text x="147.3" y="106.3">GPIO1</text>
<text x="195.6" y="102.8">J1</text>
<text x="195.6" y="105.4">Conn_01x03_MountingPin</text>
<text x="40" y="111.9">GND</text>
<text x="61.8" y="113.9">SW_Push</text>
<text x="64" y="111.4">SW2</text>
<text x="78.7" y="113.9">R2</text>
<text x="115.2" y="110.2" transform="rotate(-90 115.2 110.2)">VREG_AVDD</text>
<text x="120.2" y="112.7" transform="rotate(-90 120.2 112.7)">USB_OTP_VDD</text>
<text x="122.8" y="109.1" transform="rotate(-90 122.8 109.1)">ADC_AVDD</text>
<text x="127.9" y="110.7" transform="rotate(-90 127.9 110.7)">QSPI_IOVDD</text>
<text x="135.5" y="108.5" transform="rotate(-90 135.5 108.5)">VREG_VIN</text>
<text x="147.3" y="108.8">GPIO2</text>
<text x="147.3" y="111.4">GPIO3</text>
<text x="147.3" y="113.9">GPIO4</text>
<text x="78.7" y="116.4">5k1</text>
<text x="111" y="119">RUN</text>
<text x="147.3" y="116.4">GPIO5</text>
<text x="147.3" y="119">GPIO6</text>
<text x="191.1" y="118.3">GND</text>
<text x="231.5" y="117.1">VBUS</text>
<text x="265.7" y="117.1">+3V3</text>
<text x="56.5" y="125.9">GND</text>
<text x="73.9" y="124.7">+3V3</text>
<text x="98" y="121.8">R6</text>
<text x="98" y="124.3">33</text>
<text x="147.3" y="121.5">GPIO7</text>
<text x="147.3" y="124.1">GPIO8</text>
<text x="159.8" y="124.1">+3V3</text>
<text x="233.9" y="123.5">PWR_FLAG</text>
<text x="244.8" y="124">AP2112K-3.3</text>
<text x="250.1" y="121.7">U1</text>
<text x="61.8" y="131.7">SW_Push</text>
<text x="64" y="129.1">SW1</text>
<text x="78.7" y="131.7">R4</text>
<text x="97.7" y="131.7">R7</text>
<text x="111" y="126.6">USB_DM</text>
<text x="111" y="129.1">USB_DP</text>
<text x="146.1" y="129.1">GPIO10</text>
<text x="146.1" y="131.7">GPIO11</text>
<text x="147.3" y="126.6">GPIO9</text>
<text x="195.6" y="129.5">J2</text>
<text x="236" y="131.8">C1</text>
<text x="246.6" y="127.9">VIN</text>
<text x="246.6" y="130.4">EN</text>
<text x="251.4" y="127.9">VOUT</text>
<text x="270.3" y="131.8">C2</text>
<text x="78.7" y="134.2">5k1</text>
<text x="97.7" y="134.2">33</text>
<text x="111" y="136.8">QSPI_SS</text>
<text x="146.1" y="134.2">GPIO12</text>
<text x="146.1" y="136.8">GPIO13</text>
<text x="195.6" y="132">Conn_01x03_MountingPin</text>
<text x="236" y="134.1">4u7</text>
<text x="252.3" y="134.4" transform="rotate(-90 252.3 134.4)">GND</text>
<text x="258.1" y="136.2">PWR_FLAG</text>
<text x="270.3" y="134.1">4u7</text>
<text x="56.5" y="143.7">GND</text>
<text x="111" y="139.3">QSPI_SCLK</text>
<text x="111" y="141.8">QSPI_SD0</text>
<text x="146.1" y="139.3">GPIO14</text>
<text x="146.1" y="141.8">GPIO15</text>
<text x="111" y="149.5">QSPI_SD3</text>
<text x="111" y="146.9">QSPI_SD2</text>
<text x="111" y="144.4">QSPI_SD1</text>
<text x="146.1" y="144.4">GPIO16</text>
<text x="146.1" y="146.9">GPIO17</text>
<text x="146.1" y="149.5">GPIO18</text>
<text x="175.9" y="147.5">GND</text>
<text x="266.1" y="146.2">GND</text>
<text x="146.1" y="152">GPIO19</text>
<text x="146.1" y="154.5">GPIO20</text>
<text x="90.2" y="160.9">Y1</text>
<text x="111" y="157.1">XIN</text>
<text x="146.1" y="157.1">GPIO21</text>
<text x="146.1" y="159.6">GPIO22</text>
<text x="90.2" y="163.4">ABM8-272-T3</text>
<text x="111" y="167.2">XOUT</text>
<text x="146.1" y="162.2">GPIO23</text>
<text x="146.1" y="164.7">GPIO24</text>
<text x="146.1" y="167.2">GPIO25</text>
<text x="70.9" y="169.9">C4</text>
<text x="70.9" y="172.2">15p</text>
<text x="87.4" y="169.9">C3</text>
<text x="87.4" y="172.2">15p</text>
<text x="96.4" y="171">R3</text>
<text x="96.6" y="173.6">1k</text>
<text x="139.9" y="172.3">GPIO26/ADC0</text>
<text x="111" y="174.9">SWCLK</text>
<text x="111" y="177.4">SWDIO</text>
<text x="139.9" y="174.9">GPIO27/ADC1</text>
<text x="139.9" y="177.4">GPIO28/ADC2</text>
<text x="139.9" y="179.9">GPIO29/ADC3</text>
<text x="66.7" y="183.1">GND</text>
<text x="130.4" y="182.4" transform="rotate(-90 130.4 182.4)">VREG_PGND</text>
<text x="132.9" y="182.4" transform="rotate(-90 132.9 182.4)">GND</text>
<text x="134.2" y="186.3">U2</text>
<text x="134.2" y="188.8">RP2354A</text>
<text x="130.2" y="194.5">GND</text>
</g>
<g font-size="1.3" fill="#a90000">
<text x="53.4" y="35.3">A4</text>
<text x="53.4" y="40.4">A5</text>
<text x="53.3" y="42.9">B5</text>
<text x="53.3" y="50.5">B7</text>
<text x="53.4" y="53.1">A6</text>
<text x="53.4" y="48">A7</text>
<text x="53.3" y="55.6">B6</text>
<text x="52.7" y="60.7">B10</text>
<text x="52.7" y="63.2">B11</text>
<text x="53.4" y="70.9">A2</text>
<text x="53.4" y="68.3">A3</text>
<text x="116.8" y="68.3">1</text>
<text x="123.1" y="68.3">2</text>
<text x="52.8" y="75.9">A10</text>
<text x="52.8" y="78.5">A11</text>
<text x="53.3" y="83.6">B3</text>
<text x="53.3" y="86.1">B2</text>
<text x="53.3" y="93.7">B8</text>
<text x="53.4" y="91.2">A8</text>
<text x="34" y="100.4" transform="rotate(-90 34 100.4)">SH</text>
<text x="41.7" y="100.3" transform="rotate(-90 41.7 100.3)">A1</text>
<text x="114" y="98.5" transform="rotate(-90 114 98.5)">46</text>
<text x="119.1" y="98.5" transform="rotate(-90 119.1 98.5)">53</text>
<text x="121.7" y="98.5" transform="rotate(-90 121.7 98.5)">44</text>
<text x="126.7" y="98.5" transform="rotate(-90 126.7 98.5)">54</text>
<text x="129.3" y="97.9" transform="rotate(-90 129.3 97.9)">1</text>
<text x="134.4" y="98.5" transform="rotate(-90 134.4 98.5)">49</text>
<text x="136.9" y="98.5" transform="rotate(-90 136.9 98.5)">48</text>
<text x="139.4" y="98.5" transform="rotate(-90 139.4 98.5)">50</text>
<text x="144.5" y="97.9" transform="rotate(-90 144.5 97.9)">6</text>
<text x="189.2" y="100.1">1</text>
<text x="154.9" y="102.6">2</text>
<text x="154.9" y="105.2">3</text>
<text x="154.9" y="107.7">4</text>
<text x="189.2" y="102.6">2</text>
<text x="189.2" y="105.2">3</text>
<text x="154.9" y="110.2">5</text>
<text x="154.9" y="112.8">7</text>
<text x="192.8" y="110.4" transform="rotate(-90 192.8 110.4)">MP</text>
<text x="107.3" y="117.9">26</text>
<text x="154.9" y="115.3">8</text>
<text x="154.9" y="117.9">9</text>
<text x="107.3" y="125.5">51</text>
<text x="154.3" y="120.4">10</text>
<text x="154.3" y="122.9">12</text>
<text x="154.3" y="125.5">13</text>
<text x="107.3" y="128">52</text>
<text x="154.3" y="128">14</text>
<text x="154.3" y="130.6">15</text>
<text x="189.2" y="126.7">1</text>
<text x="189.2" y="129.3">2</text>
<text x="189.2" y="131.8">3</text>
<text x="244.4" y="126.7">1</text>
<text x="244.4" y="129.3">3</text>
<text x="257.1" y="126.7">5</text>
<text x="107.3" y="135.6">60</text>
<text x="154.3" y="133.1">16</text>
<text x="154.3" y="135.6">17</text>
<text x="192.8" y="137.1" transform="rotate(-90 192.8 137.1)">MP</text>
<text x="251.2" y="136.6" transform="rotate(-90 251.2 136.6)">2</text>
<text x="107.3" y="138.2">56</text>
<text x="107.3" y="140.7">57</text>
<text x="107.3" y="143.3">59</text>
<text x="154.3" y="138.2">18</text>
<text x="154.3" y="140.7">19</text>
<text x="154.3" y="143.3">27</text>
<text x="107.3" y="148.3">55</text>
<text x="107.3" y="145.8">58</text>
<text x="154.3" y="145.8">28</text>
<text x="154.3" y="148.3">29</text>
<text x="107.3" y="156">21</text>
<text x="154.3" y="150.9">31</text>
<text x="154.3" y="153.4">32</text>
<text x="154.3" y="156">33</text>
<text x="79.9" y="161">2</text>
<text x="84.8" y="158.8" transform="rotate(-90 84.8 158.8)">1</text>
<text x="154.3" y="158.5">34</text>
<text x="154.3" y="161">35</text>
<text x="84.8" y="165.2" transform="rotate(-90 84.8 165.2)">3</text>
<text x="107.3" y="166.1">22</text>
<text x="154.3" y="163.6">36</text>
<text x="154.3" y="166.1">37</text>
<text x="107.3" y="173.7">24</text>
<text x="154.3" y="171.2">40</text>
<text x="154.3" y="173.7">41</text>
<text x="107.3" y="176.3">25</text>
<text x="154.3" y="176.3">42</text>
<text x="154.3" y="178.8">43</text>
<text x="129.3" y="186.1" transform="rotate(-90 129.3 186.1)">47</text>
<text x="131.8" y="186.1" transform="rotate(-90 131.8 186.1)">61</text>
</g>
<g font-size="1.3" fill="#0f0f0f">
<text x="161.6" y="107.7">SWDIO</text>
<text x="162.7" y="105.1">NRST</text>
<text x="161.2" y="110.2">SWCLK</text>
<text x="86.4" y="117.8">RUN</text>
<text x="163.4" y="115.3">SWO</text>
<text x="86.4" y="125.5">USB_DN</text>
<text x="86.4" y="128">USB_DP</text>
<text x="86.4" y="135.6">BOOT</text>
</g>
<g font-size=".8" fill="#0f0f0f">
<text x="62.6" y="50.6">USB_DN</text>
<text x="62.6" y="53.2">USB_DP</text>
</g>
<g font-size=".4" fill="#840000">
<text x="191.7" y="107.4">Mounting</text>
<text x="191.7" y="134.1">Mounting</text>
</g>
</svg>
